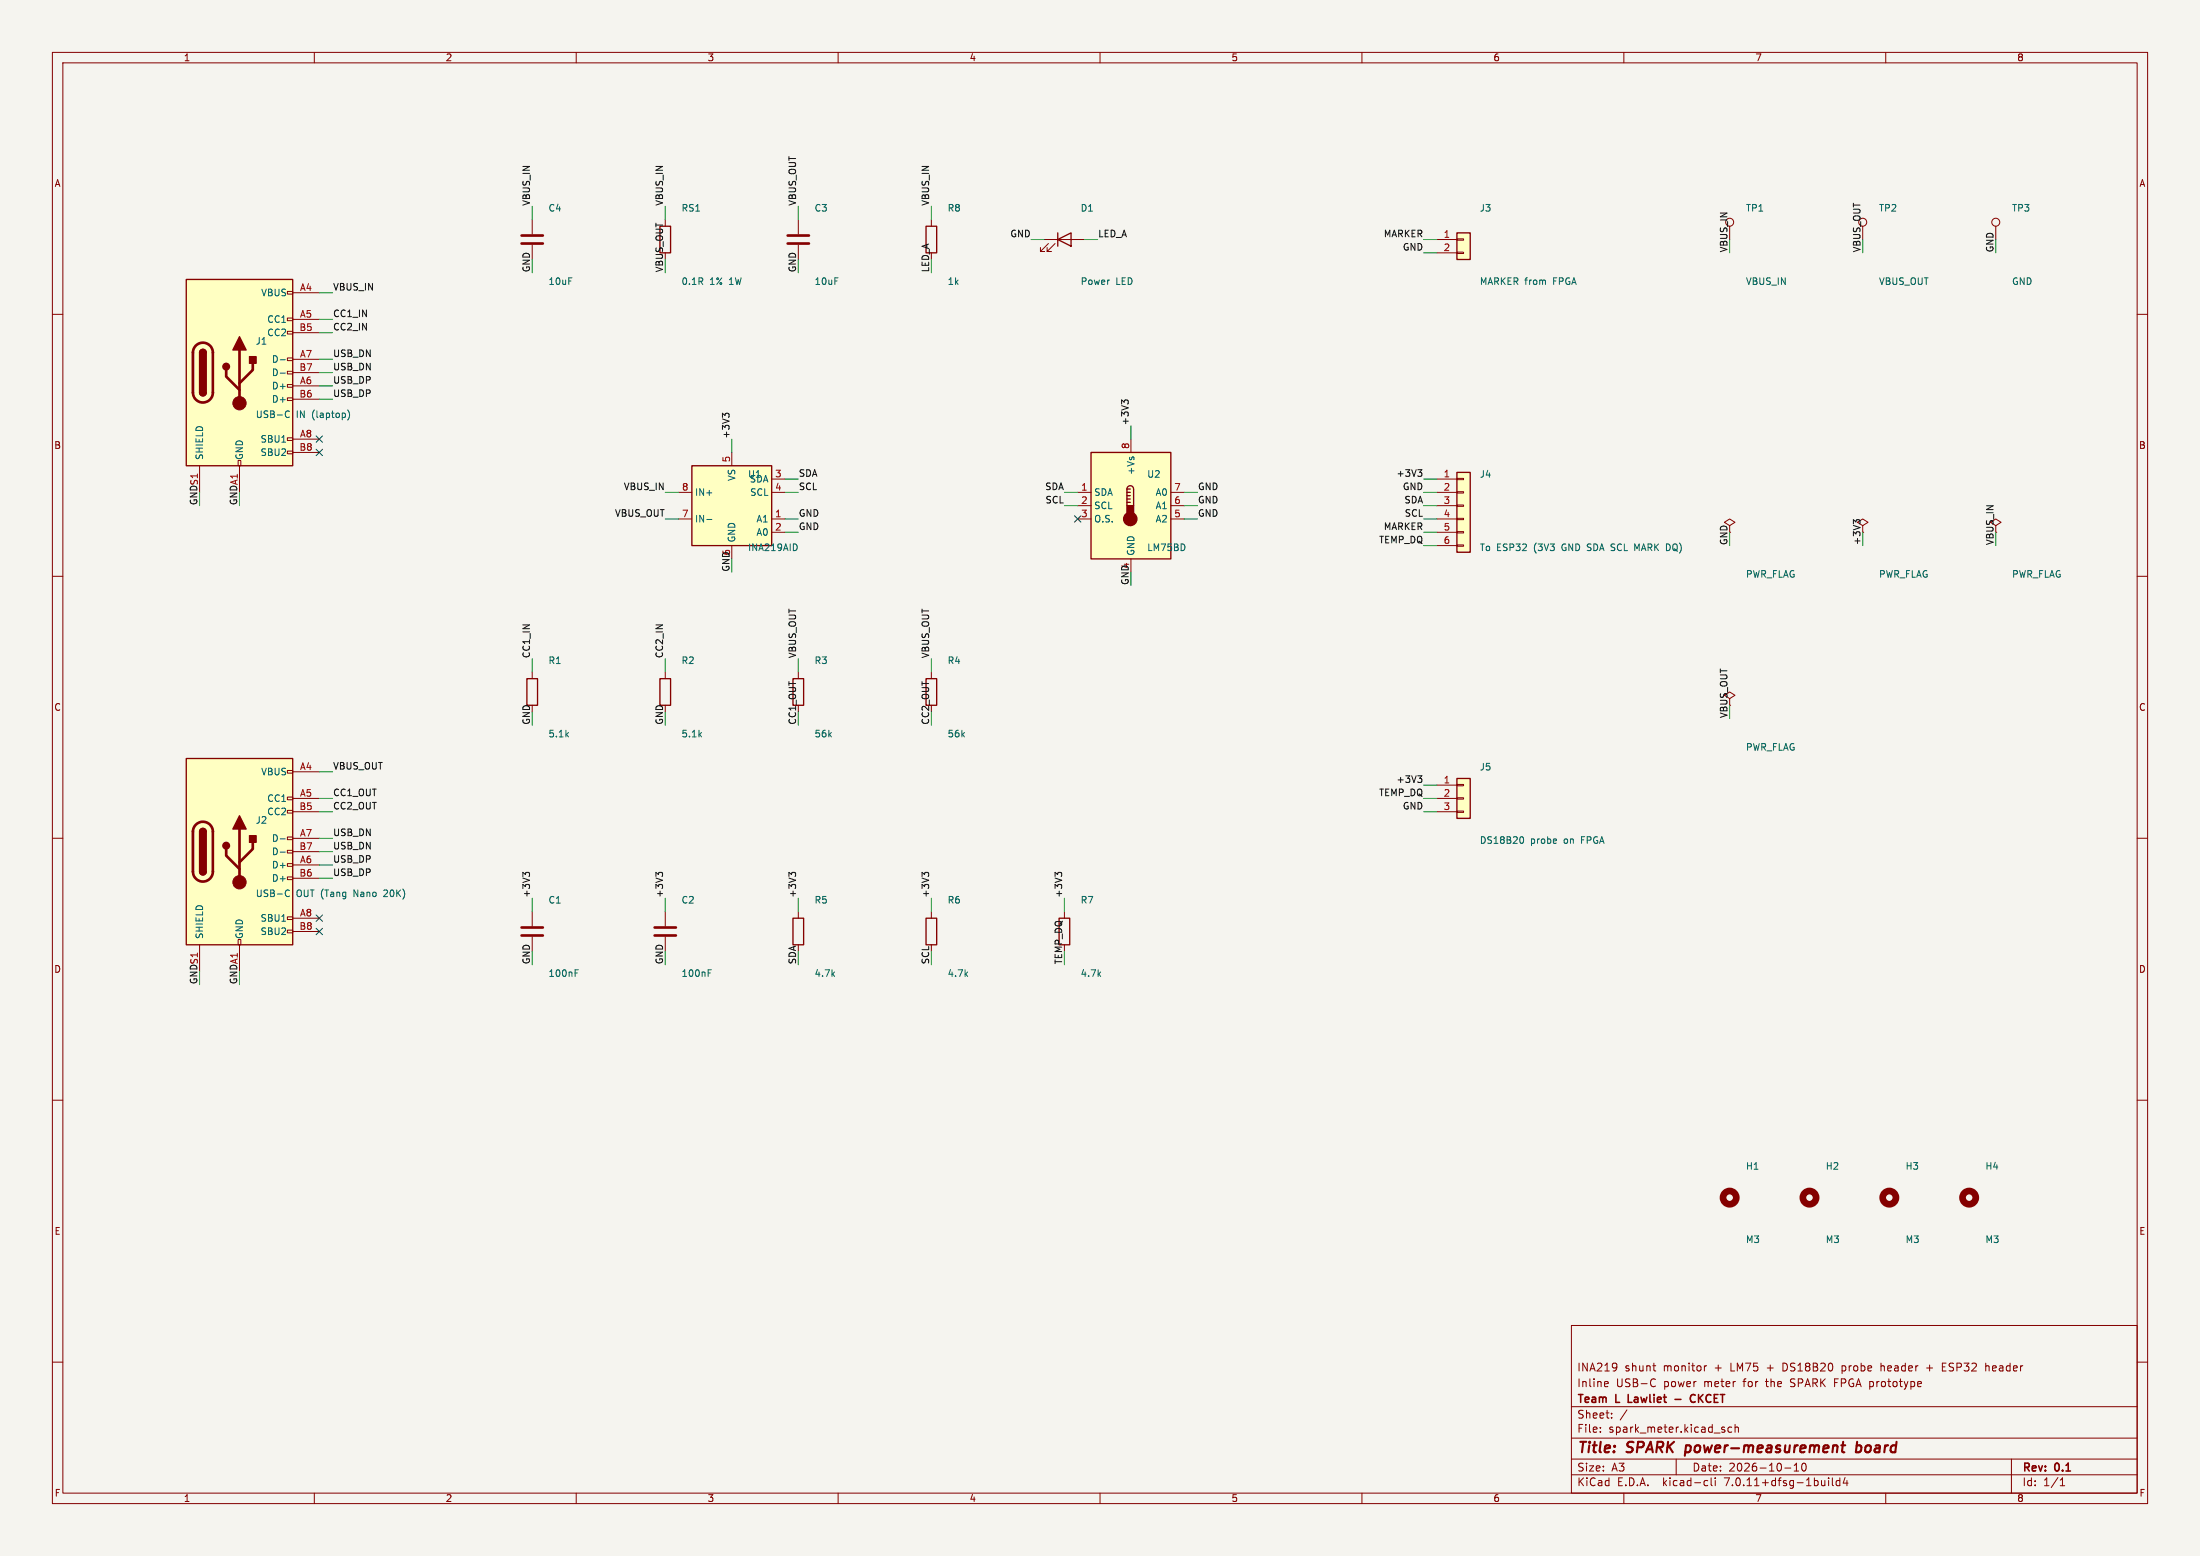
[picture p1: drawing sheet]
<svg xmlns="http://www.w3.org/2000/svg" width="420mm" height="297mm" viewBox="0 0 420 297" stroke-linecap="round" stroke-linejoin="round" font-family="sans-serif">
<path d="M0 0h420v297h-420z" fill="#f5f4ef" stroke="#f5f4ef" stroke-width=".19"/>
<g fill="none" stroke="#840000" stroke-width=".19">
<path d="M10 10h400v277h-400zM12 12h396v273h-396zM60 10v2M110 10v2M160 10v2M210 10v2M260 10v2M310 10v2M360 10v2M10 60h2M54.9 55.6h1v.5h-1zM55.9 55.9h5.1"/>
<path d="M101.6 41.9v2.8M101.6 46.7v2.8M127 41.9v1.3M152.4 41.9v2.8M152.4 46.7v2.8M177.8 41.9v1.3M199.4 45.7h7.6M200.2 46.5l-1.6 1.5h.8h-.8v-.8M201.4 46.5l-1.5 1.5h.8h-.8v-.8M274.3 45.7h3.8M274.3 48.3h3.8M278.1 48.1h1.3v.3h-1.3z"/>
<path d="M278.1 45.6h1.3v.2h-1.3zM381 43.2v2.5M408 60h2M54.9 75.9h1v.6h-1zM54.9 73.4h1v.5h-1zM54.9 70.9h1v.5h-1zM54.9 68.3h1v.5h-1zM54.9 63.2h1v.6h-1zM54.9 60.7h1v.5h-1zM55.9 61h5.1M55.9 73.7h5.1M55.9 68.6h5.1"/>
<path d="M55.9 63.5h5.1M55.9 76.2h5.1M55.9 71.1h5.1M38.1 88.9v5.1M45.5 87.9h.5v1h-.5zM45.7 88.9v5.1M54.9 86.1h1v.5h-1zM54.9 83.6h1v.5h-1zM55.9 83.8h5.1M55.9 86.4h5.1M129.5 94h2.6M129.5 99.1h2.6"/>
<path d="M139.7 86.4v2.5M147.3 94h2.6M147.3 99.1h2.6M147.3 91.4h2.6M205.7 94h2.6M205.7 96.5h2.6M205.7 99.1h2.6M215.9 83.8v2.6M223.5 94h2.6M223.5 96.5h2.6M223.5 99.1h2.6M274.3 94h3.8"/>
<path d="M274.3 96.5h3.8M274.3 99.1h3.8M274.3 91.4h3.8M278.1 98.9h1.3v.3h-1.3zM278.1 96.4h1.3v.2h-1.3zM278.1 93.9h1.3v.2h-1.3zM278.1 91.3h1.3v.3h-1.3zM10 110h2M139.7 104.1v2.6M147.3 101.6h2.6M215.9 106.7v2.5M274.3 101.6h3.8"/>
<path d="M274.3 104.1h3.8M278.1 104h1.3v.3h-1.3zM278.1 101.5h1.3v.2h-1.3zM330.2 100.3l1-.6-1-.6-1 .6 1 .6v1.3M355.6 100.3l1-.6-1-.6-1 .6 1 .6v1.3M381 100.3l1-.6-1-.6-1 .6 1 .6v1.3M408 110h2M101.6 128.3v1.2M127 128.3v1.2M152.4 128.3v1.2M177.8 128.3v1.2M330.2 133.4l1-.7-1-.6-1 .6 1 .7v1.2"/>
<path d="M10 160h2M54.9 159.8h1v.5h-1zM54.9 154.7h1v.5h-1zM54.9 152.1h1v.6h-1zM54.9 147.1h1v.5h-1zM55.9 147.3h5.1M55.9 152.4h5.1M55.9 154.9h5.1M274.3 152.4h3.8M274.3 154.9h3.8M274.3 149.9h3.8M278.1 154.8h1.3v.3h-1.3z"/>
<path d="M278.1 152.3h1.3v.2h-1.3zM278.1 149.7h1.3v.3h-1.3zM408 160h2M45.5 179.3h.5v1h-.5zM54.9 177.5h1v.6h-1zM54.9 175h1v.5h-1zM54.9 167.4h1v.5h-1zM54.9 164.8h1v.6h-1zM54.9 162.3h1v.5h-1zM55.9 165.1h5.1M55.9 160h5.1M55.9 175.3h5.1"/>
<path d="M55.9 167.6h5.1M55.9 162.6h5.1M55.9 177.8h5.1M101.6 174v2.8M101.6 178.8v2.8M127 174v2.8M127 178.8v2.8M152.4 174v1.3M177.8 174v1.3M203.2 174v1.3M38.1 180.3v5.1M45.7 180.3v5.1"/>
<path d="M10 210h2M408 210h2M10 260h2M300 253h108v32h-108zM408 260h2M300 278.5h108M300 274.5h108M300 268.5h108M305.5 273.2v.2M305.5 272.5v.1M306.5 263.7l.4 .1 .1 .2-.7 .2M306.9 264.6l-.4 .1"/>
<path d="M307.7 270.5v.2M307.7 269.8v.1M308.6 260.3v1M308.7 260.8l-.1 .2M310.6 269.1l-1.3 1.9M315.5 260.7h.6M315.6 263.2l.4 .1M315.8 261.6l.3 .1M316 264.5l-.4 .2M320 278.5v3M325.4 260.7v1M325.8 260.7l-.3 .1-.1 .2"/>
<path d="M329.1 272.9l.2 .2-.2 .3M329.1 272.4l.1 .1M330.6 272.5l-.4-.1-.3 .3 .1 .6h.6M331.2 272.5l.2-.1 .4 .1 .1 .9M331.2 271.9v1.5M342.5 279.7l.4-.4v1.5M344.1 279.4a.81 .81 0 0 0 .3 1.4l.3-.2 .1-.4-.1-.8M351.7 260.7v1.5M351.7 261.6l.1 .1M351.8 260.7l-.1 .1M359.1 260.2v1.5M359.3 260.7l-.2 .1"/>
<path d="M367.8 261.1h1.1M370.8 260.9h.5M371.5 260.2h-.7v1.5h.7M379.1 260.8l.2-.1 .4 .1v.9M379.1 260.2v1.5M384 278.5v6.5M60 285v2M110 285v2M160 285v2M210 285v2M260 285v2M300 281.5h108"/>
<path d="M310 285v2M325.6 282.6l.4 .1M326 283.5l-.4 .1M326.7 282.1v1.3l.2 .2M327.4 282.1v.1M327.4 282.6v1M340.7 280.2h1.2M342.5 280.8h.9M349.1 282.1v.1M349.1 282.6v1M349.8 282.1v1.3l.2 .2M351.2 282.7l-.4-.1-.3 .3 .2 .6h.5"/>
<path d="M351.2 282.1v1.5M352.2 282l-.3 1.1h.9M352.6 282.6v1M360 285v2M393.3 283.6h.9M393.3 282.5l.4-.4v1.5"/>
<circle cx="330.2" cy="42.4" r=".76"/>
<circle cx="355.6" cy="42.4" r=".76"/>
<circle cx="381" cy="42.4" r=".76"/>
</g>
<path d="M351.5 275.9h.8M351.9 275.2l-.2 1.7v.2l.4 .1M354.4 276h.8M354.5 275.2l-.2 2M355.2 277a.66 .66 0 0 1-.9 .1" fill="none" stroke="#840000" stroke-width=".4"/>
<path d="M310.8 266.2v1.5h.7M319.8 267.1h1.1M323.6 266.3a.6 .6 0 0 0-.7 0 .6 .6 0 0 0-.2 .7 .56 .56 0 0 0 .3 .6 .56 .56 0 0 0 .6-.1" fill="none" stroke="#840000" stroke-width=".3"/>
<g fill="none" stroke="#840000" stroke-width=".25">
<path d="M35.6 53.3h20.3v35.6h-20.3zM126 43.2h2v5.1h-2zM176.8 43.2h2v5.1h-2zM201.9 45.7l2.6-1.2v2.5zM201.9 44.5v2.5M278.1 44.5h2.6v5h-2.6zM38.1 74.9a.64 .64 0 0 0 .6 .7 .64 .64 0 0 0 .7-.7M38.1 67.3a.64 .64 0 0 1 .6-.6 .64 .64 0 0 1 .7 .6M132.1 88.9h15.2v15.2h-15.2zM208.3 86.4h15.2v20.3h-15.2zM215.1 93.3a.64 .64 0 0 1 .7-.6 .64 .64 0 0 1 .6 .6v3.2M215.1 95.9h.7"/>
<path d="M215.1 95.3h.7M215.1 94.6h.7M215.1 94h.7M215.1 93.3v3.2M215.1 93.3h.7M278.1 90.2h2.6v15.2h-2.6zM100.6 129.5h2v5.1h-2zM126 129.5h2v5.1h-2zM151.4 129.5h2v5.1h-2zM176.8 129.5h2v5.1h-2zM35.6 144.8h20.3v35.5h-20.3zM38.1 158.8a.64 .64 0 0 1 .6-.7 .64 .64 0 0 1 .7 .7"/>
<path d="M278.1 148.6h2.6v7.6h-2.6zM38.1 166.4a.64 .64 0 0 0 .6 .6 .64 .64 0 0 0 .7-.6M151.4 175.3h2v5h-2zM176.8 175.3h2v5h-2zM202.2 175.3h2v5h-2z"/>
</g>
<g fill="#ffffc2" stroke="#ffffc2" stroke-width=".19">
<path d="M208.3 86.4h15.2v20.3h-15.2z"/>
<path d="M35.6 53.3h20.3v35.6h-20.3z"/>
<path d="M132.1 88.9h15.2v15.2h-15.2z"/>
<path d="M35.6 144.8h20.3v35.5h-20.3z"/>
<path d="M278.1 148.6h2.6v7.6h-2.6z"/>
<path d="M278.1 44.5h2.6v5h-2.6z"/>
<path d="M278.1 90.2h2.6v15.2h-2.6z"/>
</g>
<g fill="#840000" stroke="#840000" stroke-width=".25">
<path d="M215.1 96.5h1.3v1.9h-1.3z"/>
<path d="M38.1 74.9h1.3a.64 .64 0 0 1-.7 .7 .64 .64 0 0 1-.6-.7z"/>
<path d="M38.1 67.3h1.3v7.6h-1.3z"/>
<path d="M38.3 66.9a.64 .64 0 0 1 .7-.2 .64 .64 0 0 1 .4 .6h-1.3z"/>
<path d="M45.7 64.3l1.3 2.5h-2.6z"/>
<path d="M47.6 68.1h1.3v1.2h-1.3z"/>
<path d="M38.1 166.4h1.3a.64 .64 0 0 1-.7 .6 .64 .64 0 0 1-.6-.6z"/>
<path d="M38.1 158.8h1.3v7.6h-1.3z"/>
<path d="M38.3 158.3a.64 .64 0 0 1 .7-.1 .64 .64 0 0 1 .4 .6h-1.3z"/>
<path d="M45.7 155.7l1.3 2.5h-2.6z"/>
<path d="M47.6 159.5h1.3v1.3h-1.3z"/>
<circle cx="215.8" cy="99.1" r="1.27"/>
<circle cx="43.2" cy="70" r=".63"/>
<circle cx="43.2" cy="161.4" r=".63"/>
</g>
<g fill="none" stroke="#840000" stroke-width=".51">
<path d="M99.6 46.5h4M99.6 45h4M150.4 46.5h4M150.4 45h4M37.4 66a1.9 1.9 0 0 1 2.1-.4 1.9 1.9 0 0 1 1.1 1.7v7.6a1.91 1.91 0 0 1-1.9 1.9 1.91 1.91 0 0 1-1.9-1.9v-7.8l.2-.6zM43.2 70.6v1.3l2.5 2.5M45.7 66.8v10.2M48.3 69.3v1.3l-2.6 2.6M37.4 157.4a1.9 1.9 0 0 1 2.1-.4 1.9 1.9 0 0 1 1.1 1.8v7.6a1.91 1.91 0 0 1-1.9 1.9 1.91 1.91 0 0 1-1.9-1.9v-7.8l.2-.7zM45.7 158.2v10.2M43.2 162.1v1.2l2.5 2.6M48.3 160.8v1.3l-2.6 2.5"/>
<path d="M99.6 178.6h4M99.6 177h4M125 178.6h4M125 177h4"/>
</g>
<g fill="#840000" stroke="#840000" stroke-width=".19">
<circle cx="45.7" cy="77" r="1.27"/>
<circle cx="45.7" cy="168.4" r="1.27"/>
</g>
<g fill="none" stroke="#006464" stroke-width=".19">
<path d="M53.5 68.7h1M53.5 71.2h1M54.7 78.5l.5 .1M55.2 79.6h-.5M66.4 78.2a1.46 1.46 0 0 1 0 2M134.9 99.2h1M152.1 104l.1 .4-.1 .5M312.1 103.8l.4 .9M290.4 159.7a.68 .68 0 0 1 .5 .6 .68 .68 0 0 1-.5 .7M53.5 160.1h1M53.5 162.7h1M54.7 169.9l.5 .1"/>
<path d="M55.2 171l-.5 .1M109.8 185.7h.4M109.8 185.1h.6M135.2 185.7h.4M135.2 185.1h.6"/>
</g>
<g fill="none" stroke="#840000" stroke-width="1.3">
<circle cx="330.2" cy="228.6" r="1.27"/>
<circle cx="345.4" cy="228.6" r="1.27"/>
<circle cx="360.7" cy="228.6" r="1.27"/>
<circle cx="375.9" cy="228.6" r="1.27"/>
</g>
<g fill="none" stroke="#0f0f0f" stroke-width=".19">
<path d="M138.4 79.3l-.5-.4v.8M138.4 79.1l.2-.2h.3l.3 .2M214.6 76.8l-.5-.5v.8M214.6 76.6l.2-.3h.3l.3 .3M270.7 89.7h.7l-.4 .4M271.2 90.1l.2 .3v.3l-.2 .2M354.3 99.6l-.5-.4v.8M354.3 99.4l.2-.2h.3l.3 .2M270.7 148.1h.7l-.4 .5M271.2 148.6l.2 .2v.3l-.2 .2M100.3 166.8l.2-.3h.3l.3 .3M100.3 166.9l-.5-.4v.8"/>
<path d="M125.7 166.8l.2-.3h.3l.3 .3M125.7 166.9l-.5-.4v.8M151.1 166.9l-.5-.4v.8M151.1 166.8l.2-.3h.3l.3 .3M176.5 166.8l.2-.3h.3l.3 .3M176.5 166.9l-.5-.4v.8M201.9 166.8l.2-.3h.3l.3 .3M201.9 166.9l-.5-.4v.8"/>
</g>
<g fill="none" stroke="#009600" stroke-width=".19">
<path d="M101.6 39.4v2.5M127 39.4v2.5M152.4 39.4v2.5M177.8 39.4v2.5M61 55.9h2.5M196.8 45.7h2.6M207 45.7h2.5M271.8 45.7h2.5M271.8 48.3h2.5M61 73.7h2.5M61 68.6h2.5M61 76.2h2.5"/>
<path d="M61 61h2.5M61 63.5h2.5M61 71.1h2.5M127 94h2.5M127 99.1h2.5M139.7 83.8v2.6M149.9 94h2.5M149.9 91.4h2.5M149.9 99.1h2.5M203.2 94h2.5M203.2 96.5h2.5M215.9 81.3v2.5"/>
<path d="M226.1 94h2.5M226.1 96.5h2.5M226.1 99.1h2.5M271.8 94h2.5M271.8 91.4h2.5M271.8 96.5h2.5M271.8 99.1h2.5M149.9 101.6h2.5M271.8 104.1h2.5M271.8 101.6h2.5M101.6 125.7v2.6M127 125.7v2.6"/>
<path d="M152.4 125.7v2.6M177.8 125.7v2.6M61 152.4h2.5M61 147.3h2.5M61 154.9h2.5M271.8 152.4h2.5M271.8 154.9h2.5M271.8 149.9h2.5M61 160h2.5M61 167.6h2.5M61 162.6h2.5M61 165.1h2.5"/>
<path d="M101.6 171.5v2.5M127 171.5v2.5M152.4 171.5v2.5M177.8 171.5v2.5M203.2 171.5v2.5"/>
</g>
<path d="M60.4 83.2l1.2 1.2M60.4 85.8l1.2 1.2M61.6 83.2l-1.2 1.2M61.6 85.8l-1.2 1.2M205.1 98.5l1.2 1.2M206.3 98.5l-1.2 1.2M60.4 177.2l1.2 1.2M60.4 174.7l1.2 1.2M61.6 177.2l-1.2 1.2M61.6 174.7l-1.2 1.2" fill="none" stroke="#000084" stroke-width=".19"/>
<g font-size="2.8" fill="#840000">
<text x="301" y="277.9">Title:</text>
<text x="310.6" y="277.9">SPARK power-measurement</text>
<text x="356" y="277.9">board</text>
</g>
<g font-size="2.1" fill="#840000">
<text x="301" y="262">INA219</text>
<text x="310.1" y="262">shunt</text>
<text x="317.6" y="262">monitor</text>
<text x="327.5" y="262">+</text>
<text x="330.6" y="262">LM75</text>
<text x="337.7" y="262">+</text>
<text x="340.9" y="262">DS18B20</text>
<text x="352.3" y="262">probe</text>
<text x="359.9" y="262">header</text>
<text x="368.8" y="262">+</text>
<text x="371.9" y="262">ESP32</text>
<text x="380.4" y="262">header</text>
<text x="301" y="268.2">Team</text>
<text x="301" y="265">Inline</text>
<text x="308.5" y="265">USB-C</text>
<text x="308.5" y="268.2">L</text>
<text x="311.5" y="268.2">Lawliet</text>
<text x="317.7" y="265">power</text>
<text x="324.6" y="268.2">CKCET</text>
<text x="325.5" y="265">meter</text>
<text x="333.1" y="265">for</text>
<text x="337.6" y="265">the</text>
<text x="342.4" y="265">SPARK FPGA prototype</text>
<text x="301" y="273.7">File:</text>
<text x="301" y="271">Sheet:</text>
<text x="307.1" y="273.7">spark_meter.kicad_sch</text>
<text x="301" y="281.1">Size:</text>
<text x="307.6" y="281.1">A3</text>
<text x="323" y="281.1">Date:</text>
<text x="330" y="281.1">2026-10-10</text>
<text x="386" y="281.3">Rev:</text>
<text x="392.4" y="281.3">0.1</text>
<text x="301" y="283.9">KiCad</text>
<text x="308.7" y="283.9">E.D.A.</text>
<text x="317.6" y="283.9">kicad-cli</text>
<text x="329.5" y="283.9">7.0.11+dfsg-1build4</text>
<text x="386" y="283.9">Id:</text>
<text x="390.1" y="283.9">1/1</text>
</g>
<g font-size="1.8" fill="#840000">
<text x="35" y="11.9">1</text>
<text x="85" y="11.9">2</text>
<text x="135" y="11.9">3</text>
<text x="185" y="11.9">4</text>
<text x="235" y="11.9">5</text>
<text x="285" y="11.9">6</text>
<text x="335" y="11.9">7</text>
<text x="385" y="11.9">8</text>
<text x="10.3" y="35.9">A</text>
<text x="408.3" y="35.9">A</text>
<text x="10.3" y="85.9">B</text>
<text x="408.2" y="85.9">B</text>
<text x="10.3" y="135.9">C</text>
<text x="408.2" y="135.9">C</text>
<text x="10.3" y="185.9">D</text>
<text x="408.2" y="185.9">D</text>
<text x="10.3" y="235.9">E</text>
<text x="408.3" y="235.9">E</text>
<text x="10.3" y="285.9">F</text>
<text x="35" y="286.9">1</text>
<text x="85" y="286.9">2</text>
<text x="135" y="286.9">3</text>
<text x="185" y="286.9">4</text>
<text x="235" y="286.9">5</text>
<text x="285" y="286.9">6</text>
<text x="335" y="286.9">7</text>
<text x="385" y="286.9">8</text>
<text x="408.3" y="285.9">F</text>
</g>
<g font-size="1.8" fill="#0f0f0f">
<text x="101.3" y="39.4" transform="rotate(-90 101.3 39.4)">VBUS_IN</text>
<text x="126.7" y="39.4" transform="rotate(-90 126.7 39.4)">VBUS_IN</text>
<text x="152.1" y="39.4" transform="rotate(-90 152.1 39.4)">VBUS_OUT</text>
<text x="177.5" y="39.4" transform="rotate(-90 177.5 39.4)">VBUS_IN</text>
<text x="192.8" y="45.4">GND</text>
<text x="209.5" y="45.4">LED_A</text>
<text x="264.1" y="45.4">MARKER</text>
<text x="267.7" y="47.9">GND</text>
<text x="63.5" y="55.5">VBUS_IN</text>
<text x="63.5" y="63.2">CC2_IN</text>
<text x="63.5" y="60.6">CC1_IN</text>
<text x="63.5" y="70.8">USB_DN</text>
<text x="63.5" y="68.2">USB_DN</text>
<text x="63.5" y="73.3">USB_DP</text>
<text x="63.5" y="75.9">USB_DP</text>
<text x="139.4" y="83.8" transform="rotate(-90 139.4 83.8)">+3V3</text>
<text x="215.6" y="81.3" transform="rotate(-90 215.6 81.3)">+3V3</text>
<text x="119" y="93.6">VBUS_IN</text>
<text x="152.4" y="91.1">SDA</text>
<text x="152.4" y="93.6">SCL</text>
<text x="199.4" y="93.6">SDA</text>
<text x="228.6" y="93.6">GND</text>
<text x="266.5" y="91.1">+3V3</text>
<text x="267.7" y="93.6">GND</text>
<text x="117.3" y="98.7">VBUS_OUT</text>
<text x="152.4" y="101.3">GND</text>
<text x="152.4" y="98.7">GND</text>
<text x="199.5" y="96.2">SCL</text>
<text x="228.6" y="96.2">GND</text>
<text x="228.6" y="98.7">GND</text>
<text x="264.1" y="101.3">MARKER</text>
<text x="268" y="96.2">SDA</text>
<text x="268.1" y="98.7">SCL</text>
<text x="139.4" y="106.1" transform="rotate(-90 139.4 106.1)">6</text>
<text x="263.2" y="103.8">TEMP_DQ</text>
<text x="215.6" y="108.7" transform="rotate(-90 215.6 108.7)">4</text>
<text x="101.3" y="125.7" transform="rotate(-90 101.3 125.7)">CC1_IN</text>
<text x="126.7" y="125.7" transform="rotate(-90 126.7 125.7)">CC2_IN</text>
<text x="152.1" y="125.7" transform="rotate(-90 152.1 125.7)">VBUS_OUT</text>
<text x="177.5" y="125.7" transform="rotate(-90 177.5 125.7)">VBUS_OUT</text>
<text x="63.5" y="147">VBUS_OUT</text>
<text x="266.5" y="149.5">+3V3</text>
<text x="63.5" y="152.1">CC1_OUT</text>
<text x="63.5" y="154.6">CC2_OUT</text>
<text x="263.2" y="152.1">TEMP_DQ</text>
<text x="267.7" y="154.6">GND</text>
<text x="63.5" y="159.7">USB_DN</text>
<text x="63.5" y="162.2">USB_DN</text>
<text x="63.5" y="164.8">USB_DP</text>
<text x="63.5" y="167.3">USB_DP</text>
<text x="101.3" y="171.4" transform="rotate(-90 101.3 171.4)">+3V3</text>
<text x="126.7" y="171.4" transform="rotate(-90 126.7 171.4)">+3V3</text>
<text x="152.1" y="171.4" transform="rotate(-90 152.1 171.4)">+3V3</text>
<text x="177.5" y="171.4" transform="rotate(-90 177.5 171.4)">+3V3</text>
<text x="202.9" y="171.4" transform="rotate(-90 202.9 171.4)">+3V3</text>
</g>
<g font-size="1.8" fill="#006464">
<text x="104.6" y="40.6">C4</text>
<text x="130" y="40.6">RS1</text>
<text x="155.4" y="40.6">C3</text>
<text x="180.8" y="40.6">R8</text>
<text x="206.2" y="40.6">D1</text>
<text x="282.4" y="40.6">J3</text>
<text x="333.2" y="40.6">TP1</text>
<text x="358.6" y="40.6">TP2</text>
<text x="384" y="40.6">TP3</text>
<text x="49.8" y="56.7">VBUS</text>
<text x="104.6" y="54.6">10uF</text>
<text x="130" y="54.6">0.1R</text>
<text x="135.5" y="54.6">1%</text>
<text x="139.3" y="54.6">1W</text>
<text x="155.4" y="54.6">10uF</text>
<text x="180.8" y="54.6">1k</text>
<text x="206.2" y="54.6">Power</text>
<text x="213" y="54.6">LED</text>
<text x="282.4" y="54.6">MARKER from</text>
<text x="296.6" y="54.6">FPGA</text>
<text x="333.2" y="54.6">VBUS_IN</text>
<text x="358.6" y="54.6">VBUS_OUT</text>
<text x="384" y="54.6">GND</text>
<text x="48.7" y="66">J1</text>
<text x="50.9" y="61.8">CC1</text>
<text x="50.9" y="64.4">CC2</text>
<text x="51.8" y="69.4">D-</text>
<text x="51.8" y="72">D-</text>
<text x="51.8" y="74.5">D+</text>
<text x="51.8" y="77.1">D+</text>
<text x="48.7" y="80">USB-C</text>
<text x="56.6" y="80">IN</text>
<text x="59.7" y="80">(laptop)</text>
<text x="39" y="87.9" transform="rotate(-90 39 87.9)">SHIELD</text>
<text x="46.6" y="87.9" transform="rotate(-90 46.6 87.9)">GND</text>
<text x="49.6" y="84.7">SBU1</text>
<text x="49.6" y="87.2">SBU2</text>
<text x="132.6" y="94.8">IN+</text>
<text x="140.6" y="91.9" transform="rotate(-90 140.6 91.9)">VS</text>
<text x="142.7" y="91.4">U1</text>
<text x="143" y="92.3">SDA</text>
<text x="143.1" y="94.8">SCL</text>
<text x="208.8" y="94.8">SDA</text>
<text x="216.8" y="90.8" transform="rotate(-90 216.8 90.8)">+Vs</text>
<text x="218.9" y="91.4">U2</text>
<text x="220.5" y="94.8">A0</text>
<text x="282.4" y="91.4">J4</text>
<text x="132.6" y="99.9">IN-</text>
<text x="144.3" y="99.9">A1</text>
<text x="208.8" y="97.4">SCL</text>
<text x="208.8" y="99.9">O.S.</text>
<text x="220.5" y="99.9">A2</text>
<text x="220.5" y="97.4">A1</text>
<text x="140.6" y="103.6" transform="rotate(-90 140.6 103.6)">GND</text>
<text x="142.7" y="105.4">INA219AID</text>
<text x="144.3" y="102.5">A0</text>
<text x="216.8" y="106.2" transform="rotate(-90 216.8 106.2)">GND</text>
<text x="218.9" y="105.4">LM75BD</text>
<text x="282.4" y="105.4">To ESP32</text>
<text x="292.9" y="105.4">(3V3</text>
<text x="298.4" y="105.4">GND SDA SCL</text>
<text x="312.9" y="105.4">MARK DQ)</text>
<text x="333.2" y="110.5">PWR_FLAG</text>
<text x="358.6" y="110.5">PWR_FLAG</text>
<text x="384" y="110.5">PWR_FLAG</text>
<text x="104.6" y="126.9">R1</text>
<text x="130" y="126.9">R2</text>
<text x="155.4" y="126.9">R3</text>
<text x="180.8" y="126.9">R4</text>
<text x="104.6" y="140.9">5.1k</text>
<text x="130" y="140.9">5.1k</text>
<text x="155.4" y="140.9">56k</text>
<text x="180.8" y="140.9">56k</text>
<text x="333.2" y="143.5">PWR_FLAG</text>
<text x="49.8" y="148.2">VBUS</text>
<text x="282.4" y="147.3">J5</text>
<text x="50.9" y="153.3">CC1</text>
<text x="50.9" y="155.8">CC2</text>
<text x="48.7" y="157.4">J2</text>
<text x="51.8" y="160.9">D-</text>
<text x="282.4" y="161.3">DS18B20</text>
<text x="292.2" y="161.3">probe</text>
<text x="298.7" y="161.3">on</text>
<text x="302.1" y="161.3">FPGA</text>
<text x="51.8" y="166">D+</text>
<text x="51.8" y="163.4">D-</text>
<text x="48.7" y="171.4">USB-C</text>
<text x="51.8" y="168.5">D+</text>
<text x="56.6" y="171.4">OUT (Tang</text>
<text x="67.8" y="171.4">Nano</text>
<text x="73.7" y="171.4">20K)</text>
<text x="104.6" y="172.7">C1</text>
<text x="130" y="172.7">C2</text>
<text x="155.4" y="172.7">R5</text>
<text x="180.8" y="172.7">R6</text>
<text x="206.2" y="172.7">R7</text>
<text x="39" y="179.3" transform="rotate(-90 39 179.3)">SHIELD</text>
<text x="46.6" y="179.3" transform="rotate(-90 46.6 179.3)">GND</text>
<text x="49.6" y="176.1">SBU1</text>
<text x="49.6" y="178.7">SBU2</text>
<text x="104.6" y="186.7">100nF</text>
<text x="130" y="186.7">100nF</text>
<text x="155.4" y="186.7">4.7k</text>
<text x="180.8" y="186.7">4.7k</text>
<text x="206.2" y="186.7">4.7k</text>
<text x="333.2" y="223.5">H1</text>
<text x="348.4" y="223.5">H2</text>
<text x="363.7" y="223.5">H3</text>
<text x="378.9" y="223.5">H4</text>
<text x="333.2" y="237.5">M3</text>
<text x="348.4" y="237.5">M3</text>
<text x="363.7" y="237.5">M3</text>
<text x="378.9" y="237.5">M3</text>
</g>
<g font-size="1.8" fill="#a90000">
<text x="275.5" y="45.5">1</text>
<text x="275.5" y="48">2</text>
<text x="57.2" y="55.6">A4</text>
<text x="57.1" y="63.2">B5</text>
<text x="57.2" y="60.7">A5</text>
<text x="57.1" y="70.9">B7</text>
<text x="57.2" y="68.3">A7</text>
<text x="57.1" y="75.9">B6</text>
<text x="57.2" y="73.4">A6</text>
<text x="57.2" y="83.6">A8</text>
<text x="57.1" y="86.1">B8</text>
<text x="139.4" y="88.3" transform="rotate(-90 139.4 88.3)">5</text>
<text x="215.6" y="85.8" transform="rotate(-90 215.6 85.8)">8</text>
<text x="130.1" y="93.7">8</text>
<text x="147.9" y="91.2">3</text>
<text x="147.9" y="93.7">4</text>
<text x="206.3" y="93.7">1</text>
<text x="224.1" y="93.7">7</text>
<text x="275.5" y="91.2">1</text>
<text x="275.5" y="93.7">2</text>
<text x="130.1" y="98.8">7</text>
<text x="147.9" y="98.8">1</text>
<text x="147.9" y="101.3">2</text>
<text x="206.3" y="96.3">2</text>
<text x="206.3" y="98.8">3</text>
<text x="224.1" y="98.8">5</text>
<text x="224.1" y="96.3">6</text>
<text x="275.5" y="96.3">3</text>
<text x="275.5" y="98.8">4</text>
<text x="275.5" y="101.3">5</text>
<text x="275.5" y="103.9">6</text>
<text x="57.2" y="147.1">A4</text>
<text x="275.5" y="149.6">1</text>
<text x="57.1" y="154.7">B5</text>
<text x="57.2" y="152.1">A5</text>
<text x="275.5" y="152.1">2</text>
<text x="275.5" y="154.7">3</text>
<text x="57.2" y="159.8">A7</text>
<text x="57.1" y="167.4">B6</text>
<text x="57.1" y="162.3">B7</text>
<text x="57.2" y="164.8">A6</text>
<text x="57.1" y="177.5">B8</text>
<text x="57.2" y="175">A8</text>
</g>
<g font-size="1.8" fill="#009600">
<text x="101.3" y="52.1" transform="rotate(-90 101.3 52.1)">GND</text>
<text x="126.7" y="52.1" transform="rotate(-90 126.7 52.1)">VBUS_OUT</text>
<text x="152.1" y="52.1" transform="rotate(-90 152.1 52.1)">GND</text>
<text x="177.5" y="52.1" transform="rotate(-90 177.5 52.1)">LED_A</text>
<text x="329.8" y="48.3" transform="rotate(-90 329.8 48.3)">VBUS_IN</text>
<text x="355.2" y="48.3" transform="rotate(-90 355.2 48.3)">VBUS_OUT</text>
<text x="380.6" y="48.3" transform="rotate(-90 380.6 48.3)">GND</text>
<text x="37.8" y="96.5" transform="rotate(-90 37.8 96.5)">GNDS1</text>
<text x="45.4" y="96.5" transform="rotate(-90 45.4 96.5)">GNDA1</text>
<text x="329.8" y="104.1" transform="rotate(-90 329.8 104.1)">GND</text>
<text x="355.2" y="104.1" transform="rotate(-90 355.2 104.1)">+3V3</text>
<text x="380.6" y="104.1" transform="rotate(-90 380.6 104.1)">VBUS_IN</text>
<text x="139.4" y="109.2" transform="rotate(-90 139.4 109.2)">GND</text>
<text x="215.6" y="111.8" transform="rotate(-90 215.6 111.8)">GND</text>
<text x="329.8" y="137.2" transform="rotate(-90 329.8 137.2)">VBUS_OUT</text>
<text x="101.3" y="138.4" transform="rotate(-90 101.3 138.4)">GND</text>
<text x="126.7" y="138.4" transform="rotate(-90 126.7 138.4)">GND</text>
<text x="152.1" y="138.4" transform="rotate(-90 152.1 138.4)">CC1_OUT</text>
<text x="177.5" y="138.4" transform="rotate(-90 177.5 138.4)">CC2_OUT</text>
<text x="101.3" y="184.1" transform="rotate(-90 101.3 184.1)">GND</text>
<text x="126.7" y="184.1" transform="rotate(-90 126.7 184.1)">GND</text>
<text x="152.1" y="184.1" transform="rotate(-90 152.1 184.1)">SDA</text>
<text x="177.5" y="184.1" transform="rotate(-90 177.5 184.1)">SCL</text>
<text x="202.9" y="184.1" transform="rotate(-90 202.9 184.1)">TEMP_DQ</text>
<text x="37.8" y="188" transform="rotate(-90 37.8 188)">GNDS1</text>
<text x="45.4" y="188" transform="rotate(-90 45.4 188)">GNDA1</text>
</g>
</svg>
